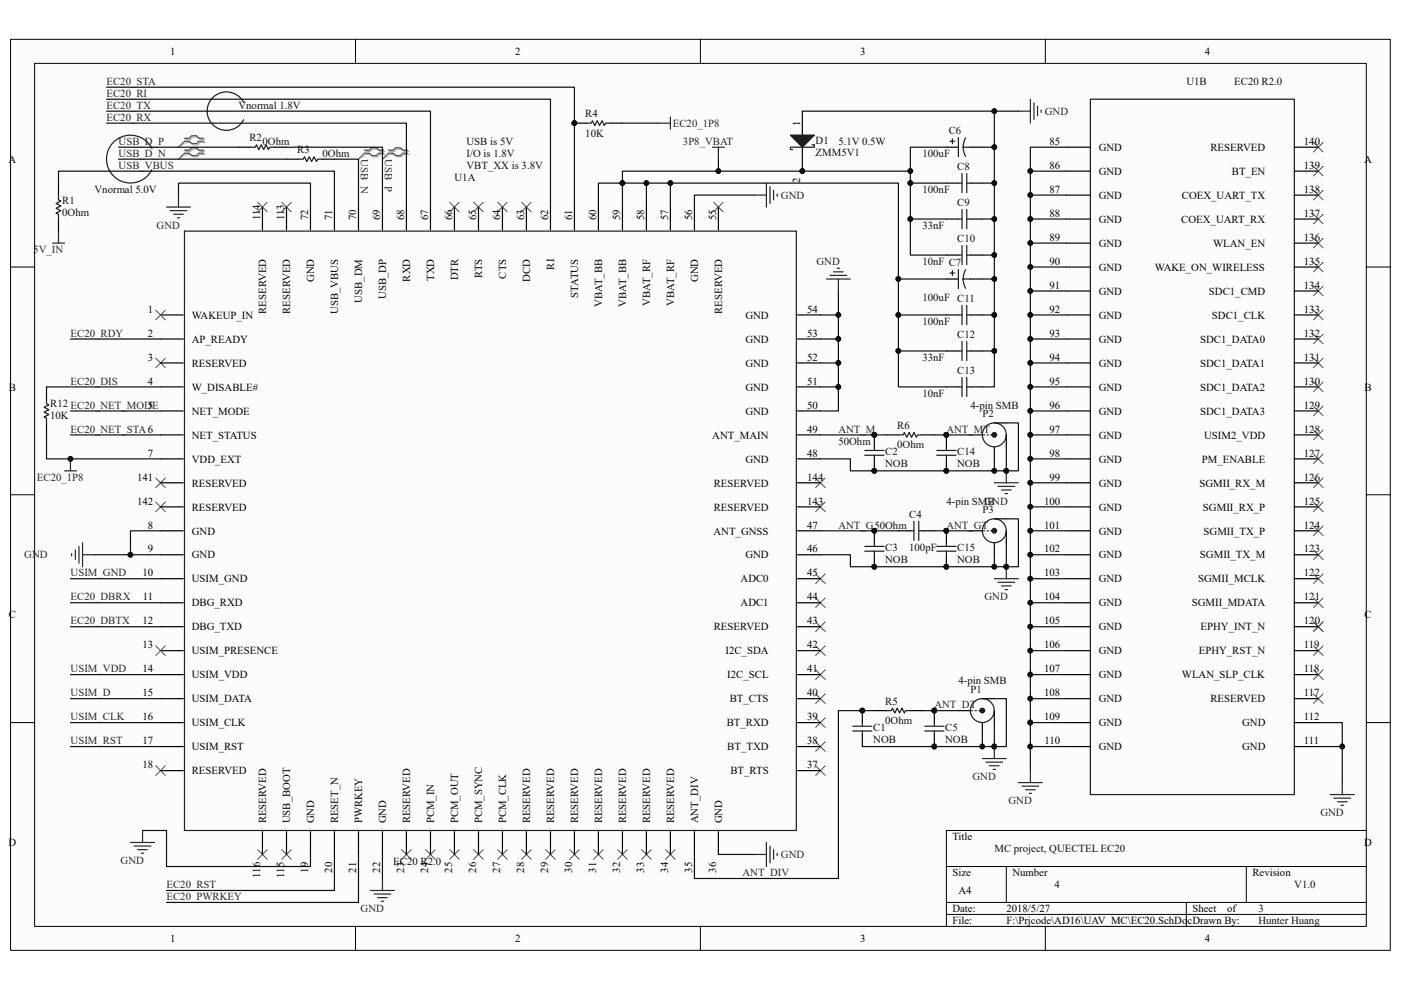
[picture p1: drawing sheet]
<svg xmlns="http://www.w3.org/2000/svg" width="297mm" height="210mm" viewBox="0 0 297 210" stroke-linecap="round" stroke-linejoin="round" font-family="sans-serif">
<path d="M2.3 8.4h292.5v193.2h-292.5z" fill="#fcfcfc"/>
<path d="M2.2 8.3h292.6v193.3h-292.6z" fill="none" stroke="#000" stroke-width=".21"/>
<path d="M7.4 13.5h282.3v183h-282.3z" fill="#fcfcfc"/>
<g fill="none" stroke="#000" stroke-width=".21">
<path d="M7.3 13.4h282.4v183.1h-282.4zM75.4 8.3v5.1M148.5 8.3v5.1M221.6 8.3v5.1M2.2 56.6h5.1M289.7 56.6h5.1M2.2 104.9h5.1M289.7 104.9h5.1M2.2 153.3h5.1M289.7 153.3h5.1M289.7 176.1h-89v20.4M75.4 196.5v5.1"/>
<path d="M148.5 196.5v5.1M200.7 183.8h89M200.7 191.4h89M200.7 194h89M213.4 183.8v7.6M221.6 196.5v5.1M251.5 191.4v5.1M264.2 183.8v7.6"/>
</g>
<g fill="none" stroke="#4c4c4c" stroke-width=".21">
<path d="M54.6 42.9l2.1 2M56.7 42.9l-2.1 2M59.7 42.9l2.1 2M61.8 42.9l-2.1 2M95.3 42.9l2.1 2M97.4 42.9l-2.1 2M100.4 42.9l2.1 2M102.5 42.9l-2.1 2M105.5 42.9l2 2M107.5 42.9l-2 2M110.6 42.9l2 2M112.6 42.9l-2 2"/>
<path d="M151.3 42.9l2 2M153.3 42.9l-2 2M33 76l2 2M35 76l-2 2M33 101.4l2 2M33 106.5l2 2M35 101.4l-2 2M35 106.5l-2 2M172.9 101.4l2.1 2M172.9 106.5l2.1 2M175 101.4l-2.1 2M175 106.5l-2.1 2"/>
<path d="M172.9 126.8l2.1 2.1M172.9 121.7l2.1 2.1M172.9 131.9l2.1 2M172.9 137l2.1 2M175 126.8l-2.1 2.1M175 121.7l-2.1 2.1M175 131.9l-2.1 2M175 137l-2.1 2M172.9 142.1l2.1 2M172.9 147.2l2.1 2M172.9 152.3l2.1 2M172.9 157.3l2.1 2.1"/>
<path d="M175 142.1l-2.1 2M175 147.2l-2.1 2M175 152.3l-2.1 2M175 157.3l-2.1 2.1M33 162.4l2 2.1M35 162.4l-2 2.1M172.9 162.4l2.1 2.1M175 162.4l-2.1 2.1M54.6 180.2l2.1 2.1M56.7 180.2l-2.1 2.1M59.7 180.2l2.1 2.1M61.8 180.2l-2.1 2.1"/>
<path d="M85.2 180.2l2 2.1M87.2 180.2l-2 2.1M90.3 180.2l2 2.1M92.3 180.2l-2 2.1M95.3 180.2l2.1 2.1M97.4 180.2l-2.1 2.1M100.4 180.2l2.1 2.1M102.5 180.2l-2.1 2.1M105.5 180.2l2 2.1M107.5 180.2l-2 2.1M110.6 180.2l2 2.1M112.6 180.2l-2 2.1"/>
<path d="M115.7 180.2l2 2.1M117.7 180.2l-2 2.1M120.8 180.2l2 2.1M122.8 180.2l-2 2.1M125.9 180.2l2 2.1M127.9 180.2l-2 2.1M131 180.2l2 2.1M133 180.2l-2 2.1M136 180.2l2.1 2.1M138.1 180.2l-2.1 2.1M141.1 180.2l2 2.1M143.1 180.2l-2 2.1"/>
</g>
<g fill="none" stroke="#262626" stroke-width=".25">
<path d="M151 31.2h2.6M152.3 31.2v2.6M162.5 38.8v5.1M163.3 39.6v3.6M11.1 51.6h2.6M12.4 49v2.6M35.3 43.9h5.1M36.1 44.7h3.5M36.8 45.4h2.1M37.6 46.2h.5M37.8 41.4v2.5M160 41.4h2.5"/>
<path d="M164 40.4v2M164.8 41.1v.5M175.2 59.2h5.1M176 58.4h3.5M176.7 57.7h2.1M177.5 56.9h.5M177.8 59.2v2.5M15.2 117.4v.5M16 116.6v2.1M16.7 115.9v3.5M17.5 115.1v5.1M17.5 117.7h2.5"/>
<path d="M27.7 178.7h5.1M28.4 179.5h3.6M30.2 176.1v2.6M162.5 178.7v5.1M163.3 179.5v3.5M29.2 180.2h2M29.9 181h.6M78.5 188.9h5.1M79.3 189.6h3.6M80.1 190.4h2M80.8 191.2h.5M81.1 186.3v2.6"/>
<path d="M160 181.2h2.5M164 180.2v2.1M164.8 181v.5"/>
</g>
<g fill="none" stroke="#000" stroke-width=".25">
<path d="M12.4 38.8v2.6M50.6 31.2h2.5M58.2 31.2h2.5M60.7 33.8h2.6M68.4 33.8h2.5M170.1 23.6v5.1M170.1 31.2v5.1M12.4 46.5v2.5M185.4 92.2v2.6M185.4 97.3v2.6M187.9 92.2h2.6M195.6 92.2h2.5"/>
<path d="M200.7 92.2v2.6M200.7 97.3v2.6M190.5 112.6h2.5M195.6 112.6h2.5M200.7 112.6v2.5M200.7 117.7v2.5"/>
</g>
<g fill="none" stroke="#1c1c1c" stroke-width=".25">
<path d="M32.2 31.5a5.1 5.1 0 0 0-7.7-1.7 5.1 5.1 0 0 0 0 7.9 5.1 5.1 0 0 0 7.7-1.7M51.7 21.8a4.1 4.1 0 0 0-6.2-1.4 4.1 4.1 0 0 0-.1 6.3 4.1 4.1 0 0 0 6.2-1.3M53.1 31.2h1l.3-.5 .5 1 .5-1 .5 1 .5-1 .5 1 .3-.5h1M63.3 33.8h1l.3-.5 .5 1 .5-1 .5 1 .5-1 .5 1 .2-.5h1.1M12.4 41.4v1l.5 .3-1 .5 1 .5-1 .5 1 .5-1 .5 .5 .2v1.1M183.3 95.5h4.1M183.3 96.6h4.1M185.4 94.8v.7M185.4 96.6v.7M190.5 92.2h1l.2-.5 .6 1.1 .5-1.1 .5 1.1 .5-1.1 .5 1.1 .2-.6h1.1M198.6 95.5h4.1M198.6 96.6h4.1"/>
<path d="M200.7 94.8v.7M200.7 96.6v.7M193 112.6h.8M193.8 110.6v4M194.8 112.6h.8M194.8 110.6v4M198.6 115.9h4.1M198.6 116.9h4.1M200.7 115.1v.8M200.7 116.9v.8"/>
</g>
<g fill="#0e0e0e" stroke="#0e0e0e" stroke-width=".21">
<circle cx="185.4" cy="92.2" r=".49"/>
<circle cx="185.4" cy="99.9" r=".49"/>
<circle cx="200.6" cy="92.2" r=".49"/>
<circle cx="200.6" cy="99.9" r=".49"/>
<circle cx="200.6" cy="112.6" r=".49"/>
<circle cx="200.6" cy="120.2" r=".49"/>
<circle cx="170.1" cy="36.3" r=".49"/>
</g>
<path d="M167.6 28.7h5.1l-2.6 2.5z" fill="#1c1c1c"/>
<g fill="none" stroke="#1c1c1c" stroke-width=".25">
<path d="M124.3 26.1h1l.3-.5 .5 1 .5-1 .5 1 .5-1 .5 1 .3-.5h1M167.6 28.7h5.1l-2.6 2.5zM172.2 30.7h.5v.5h-5.1v.5h.5M201.4 30h1M201.9 29.4v1.1M203.2 29.2v4.1M203.2 38.8h.8M204 36.8v4.1M204.2 31.2h1.5M204.7 29.2l-.4 1.2-.1 .8 .2 1.2 .3 .8M205 38.8h.7M205 36.8v4.1"/>
<path d="M231.2 21h43.2v147.5h-43.2zM39.1 49h129.7v127.1h-129.7zM201.4 57.9h1M201.9 57.4v1M203.2 57.2v4M203.2 46.5h.8M203.2 54.1h.8M204 44.4v4.1M204 52.1v4M204.2 59.2h1.5M204.7 57.2l-.4 1.2-.1 .8 .2 1.2 .3 .8M205 46.5h.7"/>
<path d="M205 54.1h.7M205 44.4v4.1M205 52.1v4M203.2 66.8h.8M203.2 74.4h.8M204 64.8v4.1M204 72.4v4.1M205 66.8h.7M205 74.4h.7M205 64.8v4.1M205 72.4v4.1M9.9 84.6v1l.5 .3-1 .5 1 .5-1 .5 1 .5-1 .5 .5 .3v1"/>
<path d="M203.2 82.1h.8M204 80v4.1M205 82.1h.7M205 80v4.1M208.5 92.2h.3M209.3 92.2h.2M210.1 92.2h.2M183.3 115.9h4.1M183.3 116.9h4.1M185.4 115.1v.8M185.4 116.9v.8M208.5 112.6h.3"/>
<path d="M209.3 112.6h.2M210.1 112.6h.2M180.8 154h4.1M180.8 155h4.1M182.8 153.3v.7M182.8 155v.8M187.9 150.7h1.1l.2-.5 .5 1 .5-1 .5 1 .5-1 .5 1 .3-.5h1M196.1 154h4M196.1 155h4M198.1 153.3v.7M198.1 155v.8M206 150.7h.2"/>
<path d="M206.8 150.7h.2M207.5 150.7h.3"/>
<circle cx="210.8" cy="92.2" r="2.53"/>
<circle cx="210.8" cy="112.6" r="2.53"/>
<circle cx="208.3" cy="150.7" r="2.53"/>
</g>
<g fill="#0e0e0e" stroke="#0e0e0e" stroke-width=".21">
<circle cx="170.1" cy="36.3" r=".49"/>
<circle cx="14.9" cy="97.3" r=".49"/>
<circle cx="213.3" cy="99.9" r=".49"/>
<circle cx="213.3" cy="120.2" r=".49"/>
<circle cx="182.8" cy="150.7" r=".49"/>
<circle cx="198.1" cy="150.7" r=".49"/>
<circle cx="198.1" cy="158.3" r=".49"/>
<circle cx="210.8" cy="158.3" r=".49"/>
<circle cx="185.4" cy="112.6" r=".49"/>
<circle cx="185.4" cy="120.2" r=".49"/>
<circle cx="121.8" cy="26.1" r=".5"/>
<circle cx="200.6" cy="92.2" r=".49"/>
<circle cx="200.6" cy="112.6" r=".49"/>
<circle cx="177.7" cy="82.1" r=".5"/>
<circle cx="177.7" cy="77" r=".5"/>
<circle cx="177.7" cy="71.9" r=".5"/>
<circle cx="177.7" cy="66.8" r=".5"/>
<circle cx="27.7" cy="117.7" r=".49"/>
<circle cx="152.3" cy="36.3" r=".49"/>
<circle cx="185.4" cy="92.2" r=".49"/>
<circle cx="137" cy="38.8" r=".5"/>
<circle cx="142.1" cy="38.8" r=".49"/>
<circle cx="132" cy="38.8" r=".5"/>
<circle cx="210.8" cy="23.6" r=".49"/>
<circle cx="193" cy="36.3" r=".5"/>
<circle cx="193" cy="38.8" r=".5"/>
<circle cx="193" cy="46.5" r=".5"/>
<circle cx="190.5" cy="59.2" r=".5"/>
<circle cx="190.5" cy="66.8" r=".5"/>
<circle cx="190.5" cy="74.4" r=".5"/>
<circle cx="210.8" cy="74.4" r=".49"/>
<circle cx="210.8" cy="66.8" r=".49"/>
<circle cx="210.8" cy="59.2" r=".49"/>
<circle cx="210.8" cy="54.1" r=".49"/>
<circle cx="210.8" cy="46.5" r=".49"/>
<circle cx="210.8" cy="38.8" r=".49"/>
<circle cx="210.8" cy="31.2" r=".49"/>
<circle cx="218.4" cy="36.3" r=".5"/>
<circle cx="218.4" cy="41.4" r=".5"/>
<circle cx="218.4" cy="46.5" r=".5"/>
<circle cx="218.4" cy="51.5" r=".5"/>
<circle cx="218.4" cy="56.6" r=".5"/>
<circle cx="218.4" cy="61.7" r=".5"/>
<circle cx="218.4" cy="66.8" r=".5"/>
<circle cx="218.4" cy="71.9" r=".5"/>
<circle cx="218.4" cy="77" r=".5"/>
<circle cx="218.4" cy="82.1" r=".5"/>
<circle cx="218.4" cy="87.1" r=".5"/>
<circle cx="218.4" cy="92.2" r=".5"/>
<circle cx="218.4" cy="97.3" r=".5"/>
<circle cx="218.4" cy="102.4" r=".5"/>
<circle cx="218.4" cy="107.5" r=".5"/>
<circle cx="218.4" cy="112.6" r=".5"/>
<circle cx="218.4" cy="117.7" r=".5"/>
<circle cx="218.4" cy="122.7" r=".5"/>
<circle cx="218.4" cy="127.8" r=".5"/>
<circle cx="218.4" cy="132.9" r=".5"/>
<circle cx="218.4" cy="138" r=".5"/>
<circle cx="218.4" cy="143.1" r=".5"/>
<circle cx="218.4" cy="148.2" r=".5"/>
<circle cx="218.4" cy="153.3" r=".5"/>
<circle cx="218.4" cy="158.3" r=".5"/>
<circle cx="284.6" cy="158.3" r=".49"/>
<circle cx="210.8" cy="99.9" r=".49"/>
<circle cx="210.8" cy="120.2" r=".49"/>
<circle cx="208.3" cy="158.3" r=".5"/>
<circle cx="200.6" cy="120.2" r=".49"/>
<circle cx="185.4" cy="99.9" r=".49"/>
<circle cx="200.6" cy="99.9" r=".49"/>
</g>
<g fill="none" stroke="#262626" stroke-width=".25">
<path d="M139.6 26.1h2.5M142.1 24.8v2.6M215.9 23.6h2.6M218.5 21v5.1M219.2 21.8v3.6M220 22.6v2M220.7 23.3v.5M13.7 99.9h2.5M14.9 97.3v2.6M213.4 99.9v2.5M210.8 102.4h5.1M211.6 103.2h3.6"/>
<path d="M212.3 103.9h2.1M213.1 104.7h.5M210.8 122.7h5.1M211.6 123.5h3.6M212.3 124.3h2.1M213.1 125.1h.5M213.4 120.2v2.5M210.8 158.3v2.6M208.3 160.9h5.1M209 161.6h3.6M209.8 162.4h2M210.6 163.2h.5"/>
<path d="M215.9 166h5.1M216.7 166.8h3.5M217.4 167.5h2.1M218.2 168.3h.5M218.5 163.4v2.6M282 168.5h5.1M282.8 169.3h3.6M283.6 170.1h2M284.3 170.8h.6M284.6 166v2.5"/>
</g>
<g fill="none" stroke="#000" stroke-width=".25">
<path d="M121.8 26.1h2.5M129.4 26.1h2.6M200.7 31.2h2.5M200.7 38.8h2.5M205.7 31.2h2.6M205.7 38.8h2.6M226.1 31.2h5.1M226.1 36.3h5.1M274.4 31.2h5.1M274.4 36.3h5.1M55.6 43.9v4.9M60.7 43.9v4.9"/>
<path d="M65.8 43.9v4.9M70.9 43.9v4.9M76 43.9v4.9M81.1 43.9v4.9M86.2 43.9v4.9M91.3 43.9v4.9M96.3 43.9v4.9M101.4 43.9v4.9M106.5 43.9v4.9M111.6 43.9v4.9M116.7 43.9v4.9M121.8 43.9v4.9"/>
<path d="M126.9 43.9v4.9M132 43.9v4.9M137.1 43.9v4.9M142.1 43.9v4.9M147.2 43.9v4.9M152.3 43.9v4.9M200.7 59.2h2.5M200.7 46.5h2.5M200.7 54.1h2.5M205.7 59.2h2.6M205.7 46.5h2.6M205.7 54.1h2.6"/>
<path d="M226.1 46.5h5.1M226.1 41.4h5.1M226.1 51.6h5.1M226.1 56.6h5.1M274.4 46.5h5.1M274.4 41.4h5.1M274.4 51.6h5.1M274.4 56.6h5.1M34 66.8h4.9M34 71.9h4.9M34 77h4.9M169.1 66.8h4.8"/>
<path d="M169.1 71.9h4.8M169.1 77h4.8M200.7 66.8h2.5M200.7 74.4h2.5M205.7 66.8h2.6M205.7 74.4h2.6M226.1 66.8h5.1M226.1 71.9h5.1M226.1 77h5.1M226.1 61.7h5.1M274.4 66.8h5.1M274.4 71.9h5.1"/>
<path d="M274.4 77h5.1M274.4 61.7h5.1M9.9 82.1v2.5M9.9 89.7v2.5M34 82.1h4.9M34 87.2h4.9M34 92.2h4.9M34 97.3h4.9M169.1 82.1h4.8M169.1 87.2h4.8M169.1 92.2h4.8M169.1 97.3h4.8"/>
<path d="M200.7 82.1h2.5M205.7 82.1h2.6M205.7 92.2h2.6M210.8 94.8v2.5M210.8 89.7h2.6M213.4 92.2v2.6M226.1 82.1h5.1M226.1 87.2h5.1M226.1 92.2h5.1M226.1 97.3h5.1M274.4 82.1h5.1M274.4 87.2h5.1"/>
<path d="M274.4 92.2h5.1M274.4 97.3h5.1M34 112.6h4.9M34 117.7h4.9M34 102.4h4.9M34 107.5h4.9M169.1 112.6h4.8M169.1 117.7h4.8M169.1 102.4h4.8M169.1 107.5h4.8M185.4 112.6v2.5M185.4 117.7v2.5"/>
<path d="M205.7 112.6h2.6M210.8 115.1v2.6M210.8 110h2.6M213.4 112.6v2.5M226.1 112.6h5.1M226.1 117.7h5.1M226.1 102.4h5.1M226.1 107.5h5.1M274.4 112.6h5.1M274.4 117.7h5.1M274.4 102.4h5.1M274.4 107.5h5.1"/>
<path d="M34 122.7h4.9M34 127.8h4.9M34 132.9h4.9M34 138h4.9M169.1 122.7h4.8M169.1 127.8h4.8M169.1 132.9h4.8M169.1 138h4.8M226.1 122.7h5.1M226.1 127.8h5.1M226.1 132.9h5.1M226.1 138h5.1"/>
<path d="M274.4 122.7h5.1M274.4 127.8h5.1M274.4 132.9h5.1M274.4 138h5.1M34 143.1h4.9M34 148.2h4.9M34 153.3h4.9M34 158.3h4.9M169.1 143.1h4.8M169.1 148.2h4.8M169.1 153.3h4.8M169.1 158.3h4.8"/>
<path d="M182.8 150.7v2.6M182.8 155.8v2.5M185.4 150.7h2.5M193 150.7h2.6M198.1 150.7v2.6M198.1 155.8v2.5M203.2 150.7h2.5M208.3 153.3v2.5M208.3 148.2h2.5M210.8 150.7v2.6M226.1 143.1h5.1M226.1 148.2h5.1"/>
<path d="M226.1 153.3h5.1M226.1 158.3h5.1M274.4 143.1h5.1M274.4 148.2h5.1M274.4 153.3h5.1M274.4 158.3h5.1M34 163.4h4.9M55.6 176.4v4.8M60.7 176.4v4.8M65.8 176.4v4.8M70.9 176.4v4.8M76 176.4v4.8"/>
<path d="M81.1 176.4v4.8M86.2 176.4v4.8M91.3 176.4v4.8M96.3 176.4v4.8M101.4 176.4v4.8M106.5 176.4v4.8M111.6 176.4v4.8M116.7 176.4v4.8M121.8 176.4v4.8M126.9 176.4v4.8M132 176.4v4.8M137.1 176.4v4.8"/>
<path d="M142.1 176.4v4.8M147.2 176.4v4.8M152.3 176.4v4.8M169.1 163.4h4.8"/>
</g>
<g fill="none" stroke="#4c4c4c" stroke-width=".21">
<path d="M39.1 30l-1.3 1.2M39.1 32.5l-1.3 1.3M77.3 32.5l-1.3 1.3M82.4 32.5l-1.3 1.3M278.5 30.2l2 2M278.5 35.3l2 2M280.5 30.2l-2 2M280.5 35.3l-2 2M278.5 40.4l2 2M278.5 45.4l2 2.1M278.5 50.5l2 2.1M278.5 55.6l2 2.1"/>
<path d="M280.5 40.4l-2 2M280.5 45.4l-2 2.1M280.5 50.5l-2 2.1M280.5 55.6l-2 2.1M33 65.8l2 2M35 65.8l-2 2M278.5 60.7l2 2M278.5 65.8l2 2M278.5 70.9l2 2M278.5 76l2 2M280.5 60.7l-2 2M280.5 65.8l-2 2"/>
<path d="M280.5 70.9l-2 2M280.5 76l-2 2M278.5 81l2 2.1M278.5 86.1l2 2.1M278.5 91.2l2 2.1M278.5 96.3l2 2M280.5 81l-2 2.1M280.5 86.1l-2 2.1M280.5 91.2l-2 2.1M280.5 96.3l-2 2M278.5 101.4l2 2M278.5 106.5l2 2"/>
<path d="M278.5 111.6l2 2M278.5 116.6l2 2.1M280.5 101.4l-2 2M280.5 106.5l-2 2M280.5 111.6l-2 2M280.5 116.6l-2 2.1M33 137l2 2M35 137l-2 2M278.5 121.7l2 2.1M278.5 126.8l2 2.1M278.5 131.9l2 2M278.5 137l2 2"/>
<path d="M280.5 121.7l-2 2.1M280.5 126.8l-2 2.1M280.5 131.9l-2 2M280.5 137l-2 2M278.5 147.2l2 2M278.5 142.1l2 2M280.5 147.2l-2 2M280.5 142.1l-2 2"/>
</g>
<g fill="#1c1c1c" stroke="#1c1c1c" stroke-width=".25">
<circle cx="210.8" cy="92.2" r=".49"/>
<circle cx="210.8" cy="112.6" r=".49"/>
<circle cx="208.3" cy="150.7" r=".5"/>
</g>
<path d="M39.4 29.6h1l.5-.6h1l.5 .6h1M39.4 30.2h1l.5 .5h1l.5-.5h1M39.4 32.1h1l.5-.5h1l.5 .5h1M39.4 32.7h1l.5 .6h1l.5-.6h1M77.5 32.1h1l.6-.5h1l.5 .5h1M77.5 32.7h1l.6 .6h1l.5-.6h1M82.6 32.1h1l.5-.5h1.1l.5 .5h1M82.6 32.7h1l.5 .6h1.1l.5-.6h1" fill="none" stroke="#aeaeae" stroke-width=".25"/>
<path d="M39.4 30.2l-1.6 1M39.4 32.7l-1.6 1.1M77.5 32.7l-1.5 1.1M82.6 32.7l-1.5 1.1" fill="none" stroke="#aeaeae" stroke-width=".21"/>
<path d="M39.1 29.3h1l.5-.5h1.1l.5 .5h1M39.1 30h1l.5 .5h1.1l.5-.5h1M39.1 31.9h1l.5-.6h1.1l.5 .6h1M39.1 32.5h1l.5 .5h1.1l.5-.5h1M77.3 31.9h1l.5-.6h1l.5 .6h1M77.3 32.5h1l.5 .5h1l.5-.5h1M82.4 31.9h1l.5-.6h1l.5 .6h1M82.4 32.5h1l.5 .5h1l.5-.5h1" fill="none" stroke="#4c4c4c" stroke-width=".25"/>
<g fill="none" stroke="#0e0e0e" stroke-width=".25">
<path d="M22.6 18.5h99.2v25.4M12.4 38.8v-2.5h58.5v7.6M22.6 21h94.1v22.9M22.6 23.6h68.7v20.3M22.6 26.1h63.6v17.8M25.1 31.2h25.5M25.1 33.8h35.6M60.7 31.2h20.4v12.7M70.9 33.8h5.1v10.1M132 26.1h7.6M137.1 38.8h-5.1v-2.5h61v17.8h7.7M142.1 38.8h-5v5.1"/>
<path d="M152.3 33.8v2.5M170.1 23.6h45.8M193 38.8h7.7M200.7 31.2h-7.7v5.1M208.3 31.2h2.5M208.3 38.8h2.5M210.8 23.6v58.5h-2.5M218.5 36.3h7.6M226.1 31.2h-7.6v122.1M37.8 41.4v-2.6h28v5.1M126.9 43.9v-5.1h5.1v5.1M142.1 43.9v-5.1h48.4v20.4h10.2"/>
<path d="M160 41.4h-12.8v2.5M190.5 59.2v22.9h10.2M193 46.5h7.7M208.3 46.5h2.5M208.3 59.2h2.5M208.3 54.1h2.5M218.5 46.5h7.6M218.5 41.4h7.6M218.5 51.6h7.6M218.5 56.6h7.6M14.9 71.9h19.1M173.9 77h3.9"/>
<path d="M173.9 71.9h3.9M173.9 66.8h3.9M177.8 61.7v25.5h-3.9M190.5 66.8h10.2M190.5 74.4h10.2M208.3 66.8h2.5M208.3 74.4h2.5M218.5 77h7.6M218.5 71.9h7.6M218.5 66.8h7.6M218.5 61.7h7.6M9.9 92.2v5.1h24.1"/>
<path d="M9.9 82.1h24.1M14.9 87.2h19.1M14.9 92.2h19.1M173.9 97.3h6.4v2.6h30.5v-2.6M173.9 82.1h3.9M173.9 92.2h14M198.1 92.2h7.6M213.4 89.7h2.5v10.2h-5.1M213.4 94.8v5.1M218.5 82.1h7.6M218.5 92.2h7.6M218.5 87.2h7.6"/>
<path d="M218.5 97.3h7.6M20 117.7h14M34 112.6h-6.3v5.1M173.9 112.6h16.6M173.9 117.7h6.4v2.5h30.5v-2.5M198.1 112.6h7.6M213.4 110h2.5v10.2h-5.1M213.4 115.1v5.1M218.5 117.7h7.6M218.5 112.6h7.6M218.5 102.4h7.6M218.5 107.5h7.6"/>
<path d="M14.9 122.7h19.1M14.9 127.8h19.1M14.9 132.9h19.1M218.5 122.7h7.6M218.5 127.8h7.6M218.5 132.9h7.6M218.5 138h7.6M14.9 143.1h19.1M14.9 148.2h19.1M14.9 153.3h19.1M14.9 158.3h19.1M185.4 150.7h-7.6v35.6h-30.6v-5.1"/>
<path d="M195.6 150.7h7.6M208.3 155.8v2.5M210.8 148.2h2.6v10.1h-30.6M210.8 153.3v5M218.5 158.3v5.1M218.5 153.3v5h7.6M218.5 143.1h7.6M218.5 148.2h7.6M218.5 153.3h7.6M279.5 153.3h5.1v12.7M279.5 158.3h5.1M30.2 176.1h5.1v7.7h30.5v-2.6"/>
<path d="M70.9 181.2v7.7h-35.6M76 181.2v10.2h-40.7M81.1 181.2v5.1M152.3 181.2h7.7"/>
</g>
<g font-size="2.3">
<text x="36.1" y="11.7">1</text>
<text x="109.2" y="11.7">2</text>
<text x="182.3" y="11.7">3</text>
<text x="255.5" y="11.7">4</text>
<text x="169.6" y="26.6" transform="rotate(-90 169.6 26.6)">1</text>
<text x="1.8" y="34.5">A</text>
<text x="222.5" y="30.7">85</text>
<text x="222.5" y="35.8">86</text>
<text x="233" y="32">GND</text>
<text x="256.6" y="32">RESERVED</text>
<text x="276.5" y="30.7">140</text>
<text x="276.5" y="35.8">139</text>
<text x="289.2" y="34.5">A</text>
<text x="169.6" y="38.7" transform="rotate(-90 169.6 38.7)">2</text>
<text x="222.5" y="40.9">87</text>
<text x="233" y="37.1">GND</text>
<text x="261.2" y="37.1">BT_EN</text>
<text x="276.5" y="40.9">138</text>
<text x="55.2" y="46.7" transform="rotate(-90 55.2 46.7)">114</text>
<text x="60.3" y="46.7" transform="rotate(-90 60.3 46.7)">113</text>
<text x="65.3" y="46.7" transform="rotate(-90 65.3 46.7)">72</text>
<text x="70.4" y="46.7" transform="rotate(-90 70.4 46.7)">71</text>
<text x="75.5" y="46.7" transform="rotate(-90 75.5 46.7)">70</text>
<text x="80.6" y="46.7" transform="rotate(-90 80.6 46.7)">69</text>
<text x="85.7" y="46.7" transform="rotate(-90 85.7 46.7)">68</text>
<text x="90.8" y="46.7" transform="rotate(-90 90.8 46.7)">67</text>
<text x="95.9" y="46.7" transform="rotate(-90 95.9 46.7)">66</text>
<text x="101" y="46.7" transform="rotate(-90 101 46.7)">65</text>
<text x="106" y="46.7" transform="rotate(-90 106 46.7)">64</text>
<text x="111.1" y="46.7" transform="rotate(-90 111.1 46.7)">63</text>
<text x="116.2" y="46.7" transform="rotate(-90 116.2 46.7)">62</text>
<text x="121.3" y="46.7" transform="rotate(-90 121.3 46.7)">61</text>
<text x="126.4" y="46.7" transform="rotate(-90 126.4 46.7)">60</text>
<text x="131.5" y="46.7" transform="rotate(-90 131.5 46.7)">59</text>
<text x="136.6" y="46.7" transform="rotate(-90 136.6 46.7)">58</text>
<text x="141.6" y="46.7" transform="rotate(-90 141.6 46.7)">57</text>
<text x="146.7" y="46.7" transform="rotate(-90 146.7 46.7)">56</text>
<text x="151.8" y="46.7" transform="rotate(-90 151.8 46.7)">55</text>
<text x="222.5" y="46">88</text>
<text x="233" y="42.2">GND</text>
<text x="233" y="47.2">GND</text>
<text x="250.5" y="47.2">COEX_UART_RX</text>
<text x="250.6" y="42.2">COEX_UART_TX</text>
<text x="276.5" y="46">137</text>
<text x="222.5" y="51.1">89</text>
<text x="233" y="52.3">GND</text>
<text x="257.2" y="52.3">WLAN_EN</text>
<text x="276.5" y="51.1">136</text>
<text x="66.6" y="59.9" transform="rotate(-90 66.6 59.9)">GND</text>
<text x="87" y="59.7" transform="rotate(-90 87 59.7)">RXD</text>
<text x="92.1" y="59.6" transform="rotate(-90 92.1 59.6)">TXD</text>
<text x="97.1" y="59.5" transform="rotate(-90 97.1 59.5)">DTR</text>
<text x="102.2" y="58.9" transform="rotate(-90 102.2 58.9)">RTS</text>
<text x="107.3" y="59.1" transform="rotate(-90 107.3 59.1)">CTS</text>
<text x="112.4" y="59.7" transform="rotate(-90 112.4 59.7)">DCD</text>
<text x="117.5" y="57.2" transform="rotate(-90 117.5 57.2)">RI</text>
<text x="148" y="59.9" transform="rotate(-90 148 59.9)">GND</text>
<text x="222.5" y="56.2">90</text>
<text x="233" y="57.4">GND</text>
<text x="244.9" y="57.4">WAKE_ON_WIRELESS</text>
<text x="276.5" y="56.2">135</text>
<text x="76.8" y="64.2" transform="rotate(-90 76.8 64.2)">USB_DM</text>
<text x="81.9" y="63.4" transform="rotate(-90 81.9 63.4)">USB_DP</text>
<text x="122.6" y="63.1" transform="rotate(-90 122.6 63.1)">STATUS</text>
<text x="127.7" y="65.1" transform="rotate(-90 127.7 65.1)">VBAT_BB</text>
<text x="132.8" y="65.1" transform="rotate(-90 132.8 65.1)">VBAT_BB</text>
<text x="137.8" y="64.8" transform="rotate(-90 137.8 64.8)">VBAT_RF</text>
<text x="142.9" y="64.8" transform="rotate(-90 142.9 64.8)">VBAT_RF</text>
<text x="222.5" y="61.2">91</text>
<text x="233" y="62.5">GND</text>
<text x="256.3" y="62.5">SDC1_CMD</text>
<text x="276.5" y="61.2">134</text>
<text x="31.4" y="66.3">1</text>
<text x="31.4" y="71.4">2</text>
<text x="40.7" y="67.6">WAKEUP_IN</text>
<text x="56.4" y="66.5" transform="rotate(-90 56.4 66.5)">RESERVED</text>
<text x="61.5" y="66.5" transform="rotate(-90 61.5 66.5)">RESERVED</text>
<text x="71.7" y="66.6" transform="rotate(-90 71.7 66.6)">USB_VBUS</text>
<text x="153.1" y="66.5" transform="rotate(-90 153.1 66.5)">RESERVED</text>
<text x="158" y="67.6">GND</text>
<text x="171.2" y="71.4">53</text>
<text x="171.2" y="66.3">54</text>
<text x="222.5" y="66.3">92</text>
<text x="222.5" y="71.4">93</text>
<text x="233" y="67.6">GND</text>
<text x="257" y="67.6">SDC1_CLK</text>
<text x="276.5" y="71.4">132</text>
<text x="276.5" y="66.3">133</text>
<text x="31.4" y="76.5">3</text>
<text x="40.7" y="72.7">AP_READY</text>
<text x="40.7" y="77.8">RESERVED</text>
<text x="158" y="77.8">GND</text>
<text x="158" y="72.7">GND</text>
<text x="171.2" y="76.5">52</text>
<text x="222.5" y="76.5">94</text>
<text x="233" y="72.7">GND</text>
<text x="233" y="77.8">GND</text>
<text x="254.5" y="77.8">SDC1_DATA1</text>
<text x="254.5" y="72.7">SDC1_DATA0</text>
<text x="276.5" y="76.5">131</text>
<text x="1.9" y="82.8">B</text>
<text x="31.4" y="81.6">4</text>
<text x="40.7" y="82.8">W_DISABLE#</text>
<text x="158" y="82.8">GND</text>
<text x="171.2" y="81.6">51</text>
<text x="222.5" y="81.6">95</text>
<text x="233" y="82.8">GND</text>
<text x="254.5" y="82.8">SDC1_DATA2</text>
<text x="276.5" y="81.6">130</text>
<text x="289.3" y="82.8">B</text>
<text x="31.4" y="86.7">5</text>
<text x="40.7" y="87.9">NET_MODE</text>
<text x="158" y="87.9">GND</text>
<text x="171.2" y="86.7">50</text>
<text x="222.5" y="86.7">96</text>
<text x="233" y="87.9">GND</text>
<text x="254.5" y="87.9">SDC1_DATA3</text>
<text x="276.5" y="86.7">129</text>
<text x="40.7" y="93">NET_STATUS</text>
<text x="151" y="93">ANT_MAIN</text>
<text x="171.2" y="91.8">49</text>
<text x="222.5" y="91.8">97</text>
<text x="233" y="93">GND</text>
<text x="255.3" y="93">USIM2_VDD</text>
<text x="276.5" y="91.8">128</text>
<text x="29.1" y="101.9">141</text>
<text x="31.4" y="96.8">7</text>
<text x="40.7" y="98.1">VDD_EXT</text>
<text x="158" y="98.1">GND</text>
<text x="171.2" y="101.9">144</text>
<text x="171.2" y="96.8">48</text>
<text x="222.5" y="96.8">98</text>
<text x="222.5" y="101.9">99</text>
<text x="233" y="98.1">GND</text>
<text x="254.8" y="98.1">PM_ENABLE</text>
<text x="276.5" y="101.9">126</text>
<text x="276.5" y="96.8">127</text>
<text x="29.1" y="107">142</text>
<text x="40.7" y="103.2">RESERVED</text>
<text x="151.3" y="103.2">RESERVED</text>
<text x="171.2" y="107">143</text>
<text x="221.4" y="107">100</text>
<text x="233" y="103.2">GND</text>
<text x="254.3" y="103.2">SGMII_RX_M</text>
<text x="276.5" y="107">125</text>
<text x="31.4" y="112.1">8</text>
<text x="40.7" y="113.4">GND</text>
<text x="40.7" y="108.3">RESERVED</text>
<text x="151.3" y="113.4">ANT_GNSS</text>
<text x="151.3" y="108.3">RESERVED</text>
<text x="171.2" y="112.1">47</text>
<text x="221.4" y="112.1">101</text>
<text x="233" y="108.3">GND</text>
<text x="233" y="113.4">GND</text>
<text x="255.1" y="108.3">SGMII_RX_P</text>
<text x="255.2" y="113.4">SGMII_TX_P</text>
<text x="276.5" y="112.1">124</text>
<text x="31.4" y="117.2">9</text>
<text x="40.7" y="118.4">GND</text>
<text x="158" y="118.4">GND</text>
<text x="171.2" y="117.2">46</text>
<text x="221.4" y="117.2">102</text>
<text x="233" y="118.4">GND</text>
<text x="254.4" y="118.4">SGMII_TX_M</text>
<text x="276.5" y="117.2">123</text>
<text x="30.2" y="122.3">10</text>
<text x="40.7" y="123.5">USIM_GND</text>
<text x="157" y="123.5">ADC0</text>
<text x="171.2" y="122.3">45</text>
<text x="221.4" y="122.3">103</text>
<text x="233" y="123.5">GND</text>
<text x="254" y="123.5">SGMII_MCLK</text>
<text x="276.5" y="122.3">122</text>
<text x="1.9" y="131.2">C</text>
<text x="30.3" y="127.4">11</text>
<text x="40.7" y="128.6">DBG_RXD</text>
<text x="157" y="128.6">ADC1</text>
<text x="171.2" y="127.4">44</text>
<text x="221.4" y="127.4">104</text>
<text x="233" y="128.6">GND</text>
<text x="252.7" y="128.6">SGMII_MDATA</text>
<text x="276.5" y="127.4">121</text>
<text x="289.3" y="131.2">C</text>
<text x="30.2" y="132.4">12</text>
<text x="30.2" y="137.5">13</text>
<text x="40.7" y="133.7">DBG_TXD</text>
<text x="151.3" y="133.7">RESERVED</text>
<text x="171.2" y="137.5">42</text>
<text x="171.2" y="132.4">43</text>
<text x="221.4" y="132.4">105</text>
<text x="221.4" y="137.5">106</text>
<text x="233" y="133.7">GND</text>
<text x="254.5" y="133.7">EPHY_INT_N</text>
<text x="276.5" y="137.5">119</text>
<text x="276.5" y="132.4">120</text>
<text x="30.2" y="142.6">14</text>
<text x="40.7" y="138.8">USIM_PRESENCE</text>
<text x="40.7" y="143.9">USIM_VDD</text>
<text x="153.8" y="138.8">I2C_SDA</text>
<text x="154.2" y="143.9">I2C_SCL</text>
<text x="171.2" y="142.6">41</text>
<text x="221.4" y="142.6">107</text>
<text x="233" y="138.8">GND</text>
<text x="233" y="143.9">GND</text>
<text x="250.6" y="143.9">WLAN_SLP_CLK</text>
<text x="254.2" y="138.8">EPHY_RST_N</text>
<text x="276.5" y="142.6">118</text>
<text x="30.2" y="147.7">15</text>
<text x="40.7" y="149">USIM_DATA</text>
<text x="154.7" y="149">BT_CTS</text>
<text x="171.2" y="147.7">40</text>
<text x="221.4" y="147.7">108</text>
<text x="233" y="149">GND</text>
<text x="256.6" y="149">RESERVED</text>
<text x="276.5" y="147.7">117</text>
<text x="30.2" y="152.8">16</text>
<text x="40.7" y="154.1">USIM_CLK</text>
<text x="154.1" y="154.1">BT_RXD</text>
<text x="171.2" y="152.8">39</text>
<text x="221.4" y="152.8">109</text>
<text x="233" y="154.1">GND</text>
<text x="263.4" y="154.1">GND</text>
<text x="276.5" y="152.8">112</text>
<text x="30.2" y="157.9">17</text>
<text x="40.7" y="159.1">USIM_RST</text>
<text x="154.2" y="159.1">BT_TXD</text>
<text x="171.2" y="157.9">38</text>
<text x="221.5" y="157.9">110</text>
<text x="233" y="159.1">GND</text>
<text x="263.4" y="159.1">GND</text>
<text x="276.5" y="157.9">111</text>
<text x="30.2" y="163">18</text>
<text x="40.7" y="164.2">RESERVED</text>
<text x="154.9" y="164.2">BT_RTS</text>
<text x="171.2" y="163">37</text>
<text x="1.8" y="179.5">D</text>
<text x="56.4" y="174.6" transform="rotate(-90 56.4 174.6)">RESERVED</text>
<text x="61.5" y="174.6" transform="rotate(-90 61.5 174.6)">USB_BOOT</text>
<text x="66.6" y="174.6" transform="rotate(-90 66.6 174.6)">GND</text>
<text x="71.7" y="174.6" transform="rotate(-90 71.7 174.6)">RESET_N</text>
<text x="76.8" y="174.6" transform="rotate(-90 76.8 174.6)">PWRKEY</text>
<text x="81.9" y="174.6" transform="rotate(-90 81.9 174.6)">GND</text>
<text x="87" y="174.6" transform="rotate(-90 87 174.6)">RESERVED</text>
<text x="92.1" y="174.6" transform="rotate(-90 92.1 174.6)">PCM_IN</text>
<text x="97.1" y="174.6" transform="rotate(-90 97.1 174.6)">PCM_OUT</text>
<text x="102.2" y="174.6" transform="rotate(-90 102.2 174.6)">PCM_SYNC</text>
<text x="107.3" y="174.6" transform="rotate(-90 107.3 174.6)">PCM_CLK</text>
<text x="112.4" y="174.6" transform="rotate(-90 112.4 174.6)">RESERVED</text>
<text x="117.5" y="174.6" transform="rotate(-90 117.5 174.6)">RESERVED</text>
<text x="122.6" y="174.6" transform="rotate(-90 122.6 174.6)">RESERVED</text>
<text x="127.7" y="174.6" transform="rotate(-90 127.7 174.6)">RESERVED</text>
<text x="132.8" y="174.6" transform="rotate(-90 132.8 174.6)">RESERVED</text>
<text x="137.8" y="174.6" transform="rotate(-90 137.8 174.6)">RESERVED</text>
<text x="142.9" y="174.6" transform="rotate(-90 142.9 174.6)">RESERVED</text>
<text x="148" y="174.6" transform="rotate(-90 148 174.6)">ANT_DIV</text>
<text x="153.1" y="174.6" transform="rotate(-90 153.1 174.6)">GND</text>
<text x="201.9" y="178.2">Title</text>
<text x="289.2" y="179.5">D</text>
<text x="65.3" y="185.1" transform="rotate(-90 65.3 185.1)">19</text>
<text x="70.4" y="185.1" transform="rotate(-90 70.4 185.1)">20</text>
<text x="75.5" y="185.1" transform="rotate(-90 75.5 185.1)">21</text>
<text x="80.6" y="185.1" transform="rotate(-90 80.6 185.1)">22</text>
<text x="85.7" y="185.1" transform="rotate(-90 85.7 185.1)">23</text>
<text x="90.8" y="185.1" transform="rotate(-90 90.8 185.1)">24</text>
<text x="95.9" y="185.1" transform="rotate(-90 95.9 185.1)">25</text>
<text x="101" y="185.1" transform="rotate(-90 101 185.1)">26</text>
<text x="106" y="185.1" transform="rotate(-90 106 185.1)">27</text>
<text x="111.1" y="185.1" transform="rotate(-90 111.1 185.1)">28</text>
<text x="116.2" y="185.1" transform="rotate(-90 116.2 185.1)">29</text>
<text x="121.3" y="185.1" transform="rotate(-90 121.3 185.1)">30</text>
<text x="126.4" y="185.1" transform="rotate(-90 126.4 185.1)">31</text>
<text x="131.5" y="185.1" transform="rotate(-90 131.5 185.1)">32</text>
<text x="136.6" y="185.1" transform="rotate(-90 136.6 185.1)">33</text>
<text x="141.6" y="185.1" transform="rotate(-90 141.6 185.1)">34</text>
<text x="146.7" y="185.1" transform="rotate(-90 146.7 185.1)">35</text>
<text x="151.8" y="185.1" transform="rotate(-90 151.8 185.1)">36</text>
<text x="201.9" y="185.8">Size</text>
<text x="214.6" y="185.8">Number</text>
<text x="265.5" y="185.8">Revision</text>
<text x="55.2" y="186.1" transform="rotate(-90 55.2 186.1)">116</text>
<text x="60.3" y="186.1" transform="rotate(-90 60.3 186.1)">115</text>
<text x="203.2" y="189.7">A4</text>
<text x="201.9" y="193.5">Date:</text>
<text x="201.9" y="196">File:</text>
<text x="213.4" y="193.5">2018/5/27</text>
<text x="213.4" y="196">F:\Prjcode\AD16\UAV_MC\EC20.SchDocDrawn By:</text>
<text x="252.8" y="193.5">Sheet</text>
<text x="260.2" y="193.5">of</text>
<text x="36.1" y="199.8">1</text>
<text x="109.2" y="199.8">2</text>
<text x="182.3" y="199.8">3</text>
<text x="255.5" y="199.8">4</text>
</g>
<g font-size="2.3" fill="#262626">
<text x="22.6" y="18">EC20_STA</text>
<text x="22.6" y="23.1">EC20_TX</text>
<text x="22.6" y="20.6">EC20_RI</text>
<text x="22.6" y="25.6">EC20_RX</text>
<text x="142.7" y="26.9">EC20_1P8</text>
<text x="221.5" y="24.4">GND</text>
<text x="25.1" y="30.7">USB_D_P</text>
<text x="25.1" y="33.3">USB_D_N</text>
<text x="25.1" y="35.8">USB_VBUS</text>
<text x="76.5" y="33.8" transform="rotate(90 76.5 33.8)">USB_N</text>
<text x="81.6" y="33.8" transform="rotate(90 81.6 33.8)">USB_P</text>
<text x="144.8" y="30.7">3P8_VBAT</text>
<text x="165.6" y="42.2">GND</text>
<text x="7.1" y="53.6">5V_IN</text>
<text x="33.2" y="48.5">GND</text>
<text x="173.1" y="56.2">GND</text>
<text x="15" y="71.4">EC20_RDY</text>
<text x="15" y="81.6">EC20_DIS</text>
<text x="15" y="91.8">EC20_NET_STA6</text>
<text x="177.8" y="91.8">ANT_M</text>
<text x="200.7" y="91.8">ANT_MT</text>
<text x="7.8" y="101.9">EC20_1P8</text>
<text x="208.7" y="107">GND</text>
<text x="177.8" y="112.1">ANT_G50Ohm</text>
<text x="200.7" y="112.1">ANT_GT</text>
<text x="5.1" y="118.4">GND</text>
<text x="15" y="122.3">USIM_GND</text>
<text x="15" y="127.4">EC20_DBRX</text>
<text x="208.7" y="127.4">GND</text>
<text x="15" y="132.4">EC20_DBTX</text>
<text x="15" y="142.6">USIM_VDD</text>
<text x="15" y="147.7">USIM_D</text>
<text x="15" y="152.8">USIM_CLK</text>
<text x="198.1" y="150.2">ANT_DT</text>
<text x="15" y="157.9">USIM_RST</text>
<text x="206.2" y="165.5">GND</text>
<text x="213.8" y="170.6">GND</text>
<text x="279.9" y="173.1">GND</text>
<text x="25.6" y="183.3">GND</text>
<text x="157.4" y="185.8">ANT_DIV</text>
<text x="165.6" y="182">GND</text>
<text x="35.3" y="188.4">EC20_RST</text>
<text x="35.3" y="190.9">EC20_PWRKEY</text>
<text x="76.5" y="193.5">GND</text>
</g>
<g font-size="2.3" fill="#0e0e0e">
<text x="50.6" y="23.1">Vnormal 1.8V</text>
<text x="251.5" y="18">U1B</text>
<text x="261.7" y="18">EC20 R2.0</text>
<text x="52.9" y="30">R2</text>
<text x="124.1" y="24.9">R4</text>
<text x="124.1" y="29">10K</text>
<text x="201.2" y="28.4">C6</text>
<text x="55.7" y="30.7">0Ohm</text>
<text x="63" y="32.5">R3</text>
<text x="68.4" y="33.3">0Ohm</text>
<text x="98.9" y="30.7">USB is 5V</text>
<text x="98.9" y="33.3">I/O is 1.8V</text>
<text x="98.9" y="35.8">VBT_XX is 3.8V</text>
<text x="172.9" y="30.5">D1</text>
<text x="172.9" y="33">ZMM5V1</text>
<text x="177.8" y="30.7">5.1V 0.5W</text>
<text x="195.6" y="33.3">100uF</text>
<text x="20" y="40.9">Vnormal 5.0V</text>
<text x="96.4" y="38.4">U1A</text>
<text x="195.6" y="40.9">100nF</text>
<text x="202.9" y="36.1">C8</text>
<text x="13.2" y="43.2">R1</text>
<text x="13.2" y="45.7">0Ohm</text>
<text x="202.9" y="43.7">C9</text>
<text x="195.6" y="48.5">33nF</text>
<text x="202.9" y="51.3">C10</text>
<text x="195.6" y="56.2">10nF C7</text>
<text x="195.6" y="63.8">100uF C11</text>
<text x="195.6" y="68.9">100nF</text>
<text x="202.9" y="71.7">C12</text>
<text x="195.6" y="76.5">33nF</text>
<text x="202.9" y="79.3">C13</text>
<text x="10.6" y="86.4">R12 EC20_NET_MODE</text>
<text x="10.6" y="89">10K</text>
<text x="195.6" y="84.1">10nF</text>
<text x="205.7" y="86.7">4-pin SMB</text>
<text x="208.3" y="88.5">P2</text>
<text x="177.8" y="94.3">50Ohm</text>
<text x="190.2" y="91">R6</text>
<text x="190.2" y="95.1">0Ohm</text>
<text x="187.7" y="96.6">C2</text>
<text x="187.7" y="99.1">NOB</text>
<text x="202.9" y="96.6">C14</text>
<text x="202.9" y="99.1">NOB</text>
<text x="200.7" y="107">4-pin SMB</text>
<text x="192.8" y="109.8">C4</text>
<text x="208.3" y="108.8">P3</text>
<text x="187.7" y="116.9">C3</text>
<text x="187.7" y="119.5">NOB</text>
<text x="192.8" y="116.9">100pF</text>
<text x="202.9" y="116.9">C15</text>
<text x="202.9" y="119.5">NOB</text>
<text x="187.7" y="149.5">R5</text>
<text x="203.2" y="145.2">4-pin SMB</text>
<text x="205.7" y="146.9">P1</text>
<text x="185.1" y="155.1">C1</text>
<text x="187.7" y="153.5">0Ohm</text>
<text x="200.4" y="155.1">C5</text>
<text x="185.1" y="157.6">NOB</text>
<text x="200.4" y="157.6">NOB</text>
<text x="83.4" y="183.6">EC20 R2.0</text>
<text x="210.8" y="180.7">MC project, QUECTEL EC20</text>
<text x="223.6" y="188.4">4</text>
<text x="274.4" y="188.4">V1.0</text>
<text x="266.8" y="196">Hunter Huang</text>
<text x="266.8" y="193.5">3</text>
</g>
</svg>
